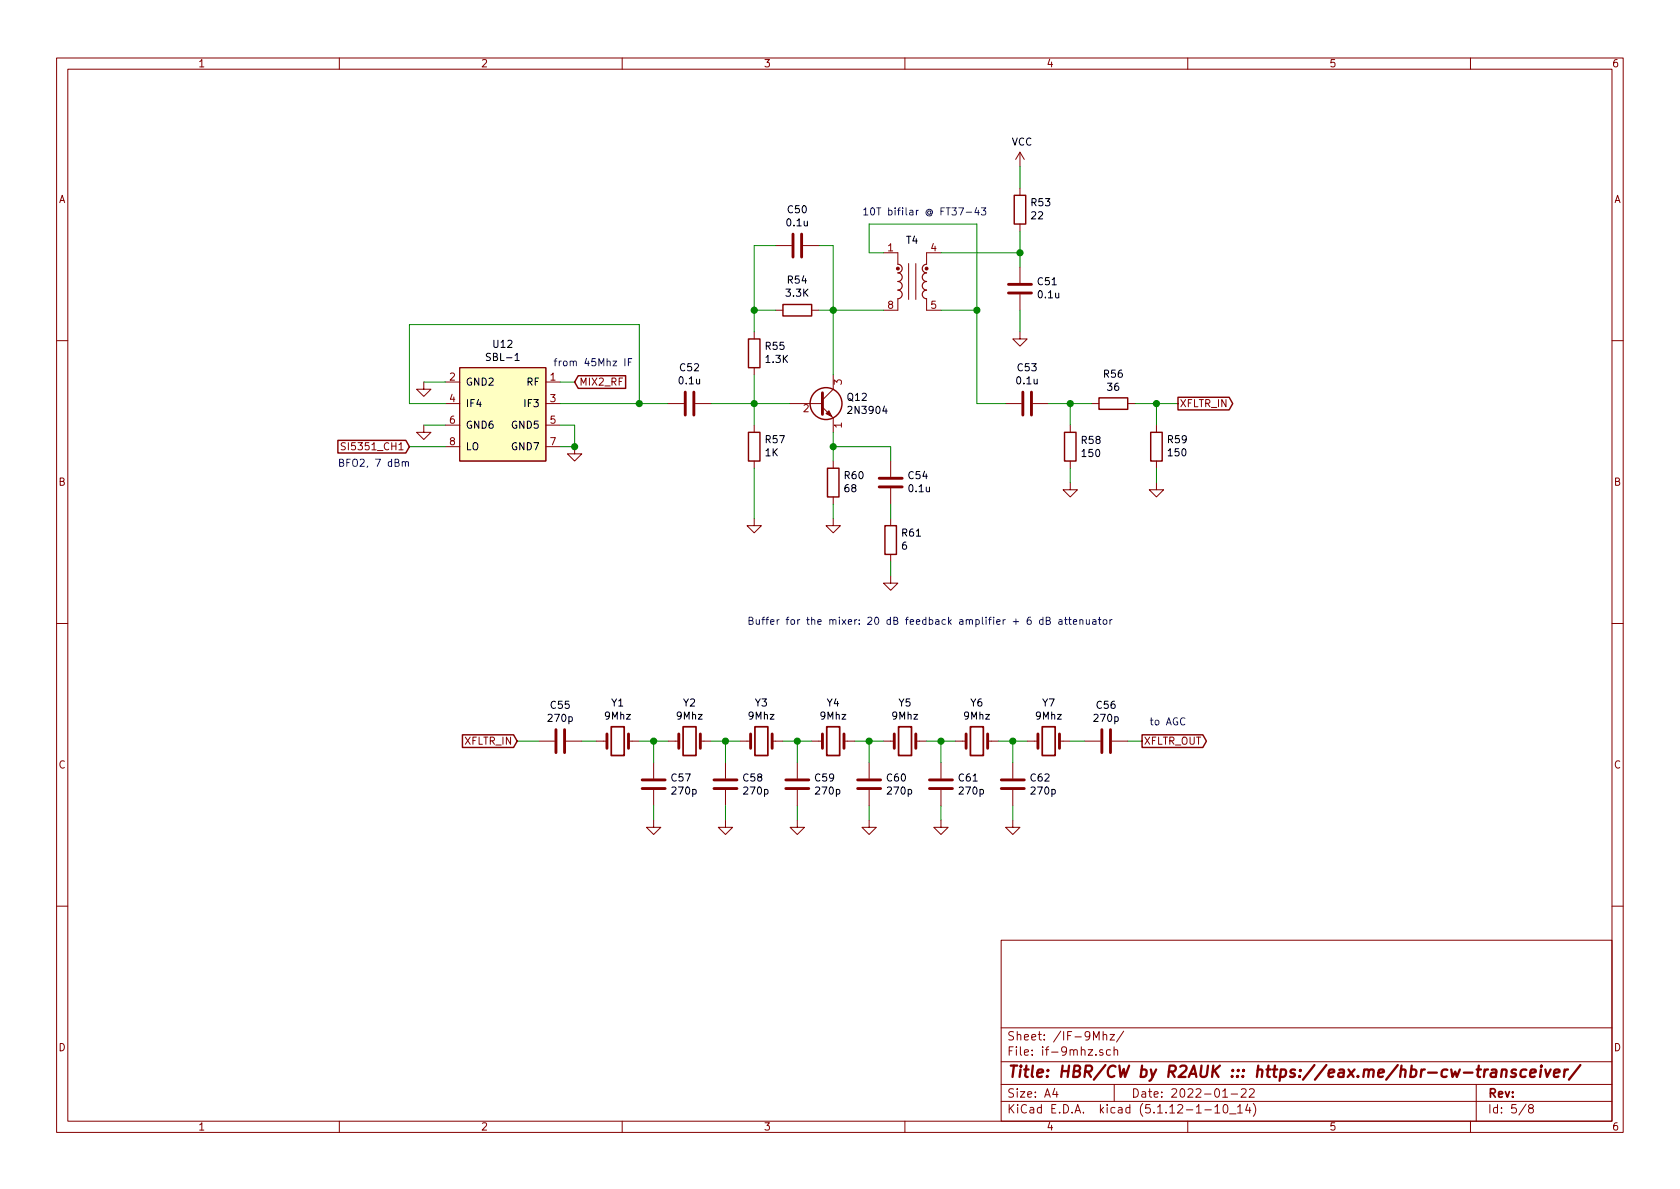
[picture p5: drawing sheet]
<svg xmlns="http://www.w3.org/2000/svg" width="297mm" height="210mm" viewBox="0 0 297 210" stroke-linecap="round" stroke-linejoin="round" font-family="sans-serif">
<g fill="none" stroke="#840000" stroke-width=".18">
<path d="M10 10.3h277v189.9h-277zM12 12.2h273v186.1h-273zM60 10.3v1.9M110 10.3v1.9M160 10.3v1.9M210 10.3v1.9M260 10.3v1.9M180.3 26.9l-.7 1.3M180.3 26.9v2.6M180.3 33.3v1.2M180.3 39.6v1.3M180.3 26.9l.8 1.3"/>
<path d="M133.3 58.7v1.2M137.2 54.9h1.2M137.2 43.4h2.8M142 43.4h2.8M143.5 54.9h1.3M156.2 44.7h2.5v2M158.7 52.8v2.1h-2.5M160.7 46.6v6.4M161.9 46.6v6.4M163.8 52.8v2.1h2.6M166.4 44.7h-2.6v2M180.3 58.7v1.2h1.3l-1.3 1.3-1.2-1.3h1.2"/>
<path d="M180.3 47.2v2.8M180.3 52.1v2.8M10 60.2h2M61.1 78.4l-.5-.1-.2 .1v.4l.5 .2 .2 .3-.3 .2h-.5M74.9 67.6v1.2h1.3l-1.3 1.3-1.2-1.3h1.2M74.9 75.2v1.2h1.3l-1.3 1.3-1.2-1.3h1.2M78.7 71.4h2.6M78.7 67.6h2.6M78.7 75.2h2.6M78.7 79h2.6M81.3 65h15.2v16.5h-15.2zM96.5 71.4h2.6"/>
<path d="M96.5 67.6h2.6M96.5 75.2h2.6M96.5 79h2.6M101.6 79v1.3h1.3l-1.3 1.2-1.3-1.2h1.3M118.1 71.4h2.8M122.9 71.4h2.8M133.3 65v1.3M133.3 75.2v1.2M139.7 71.4h5.7M145.4 72l1.9 1.9v2.5M147.3 66.3v2.5l-1.9 1.9M177.8 71.4h2.8"/>
<path d="M182.6 71.4h2.8M189.2 75.2v1.2M193 71.4h1.3M199.4 71.4h1.3M204.5 75.2v1.2M285 60.2h2M133.3 91.7v1.3h1.3l-1.3 1.2-1.2-1.2h1.2M133.3 81.5v1.3M147.3 91.7v1.3h1.3l-1.3 1.2-1.3-1.2h1.3M147.3 81.5v1.3M147.3 87.9v1.2M157.5 81.5v2.8"/>
<path d="M157.5 86.4v2.7M157.5 91.7v1.3M157.5 98v1.3M189.2 85.3v1.3h1.3l-1.3 1.3-1.2-1.3h1.2M189.2 81.5v1.3M204.5 85.3v1.3h1.2l-1.2 1.3-1.3-1.3h1.3M204.5 81.5v1.3M10 110.3h2M157.5 101.8v1.3h1.2l-1.2 1.3-1.3-1.3h1.3M285 110.3h2M95.2 131.1h2.8M100.1 131.1h2.8"/>
<path d="M105.4 131.1h1.9M111.1 131.1h1.9M115.6 134.9v2.8M115.6 139.7v2.8M118.1 131.1h1.9M123.8 131.1h1.9M128.3 134.9v2.8M128.3 139.7v2.8M130.8 131.1h1.9M136.5 131.1h1.9M141 134.9v2.8M141 139.7v2.8"/>
<path d="M143.5 131.1h1.9M149.2 131.1h1.9M153.7 134.9v2.8M153.7 139.7v2.8M156.2 131.1h1.9M161.9 131.1h1.9M166.4 134.9v2.8M166.4 139.7v2.8M168.9 131.1h1.9M174.6 131.1h1.9M179.1 134.9v2.8M179.1 139.7v2.8"/>
<path d="M181.6 131.1h1.9M187.3 131.1h1.9M191.8 131.1h2.8M196.6 131.1h2.8M115.6 145v1.3h1.2l-1.2 1.3-1.3-1.3h1.3M128.3 145v1.3h1.2l-1.2 1.3-1.3-1.3h1.3M141 145v1.3h1.2l-1.2 1.3-1.3-1.3h1.3M153.7 145v1.3h1.2l-1.2 1.3-1.3-1.3h1.3M166.4 145v1.3h1.2l-1.2 1.3-1.3-1.3h1.3M179.1 145v1.3h1.2l-1.2 1.3-1.3-1.3h1.3M10 160.2h2M177 166.3h108v32h-108z"/>
<path d="M285 160.2h2M60 198.3v1.9M110 198.3v1.9M160 198.3v1.9M177 194.8h108M177 191.8h108M177 187.8h108M177 181.8h108M186.5 192.5l-.4 1h1M186.8 193v1M193.3 183.9v-1.5l.5 1.1 .5-1.1v1.5M193.8 186.5v.1"/>
<path d="M195 185.7l-.4-.1-.2 .2 .1 .2 .5 .2v.3h-.6M195 183.1l.3-.2 .3 .1 .1 .9M195 182.4v1.5M196.3 182.9h.8l-.8 1h.8M196.3 185.7l-.4-.1-.3 .3 .1 .6 .2 .1 .4-.1M197 185.7l.2-.1 .4 .1v.9M197 185.1v1.5M197 191.8v3M198.7 182.3l-1.3 2M210 198.3v1.9M213 196.3h1.2M214.8 195.8l.4-.5v1.5"/>
<path d="M214.8 196.8h.9M216.2 194h.8M216.4 195.5l.3-.2a.94 .94 0 0 1 0 1.5l-.4-.3v-.6zM217.4 197h1.1M217.7 193.5h1.1M218.8 195.8l.5-.5v1.5M218.8 196.8h.9M219.5 192.7l.2-.2h.3l.3 .2v.3v.2l-.9 .8h.9M220.6 195.2l-.4 1.1h1M220.9 192.7l.2-.2h.4l.2 .2 .1 .3-1 1h1M221 195.8v1M221.6 195.1a1.71 1.71 0 0 1 0 2.3"/>
<path d="M260 198.3v1.9M261 191.8v6.5M269.8 195.2l-1.2 2M270.6 196l-.3-.2v-.2l.3-.3h.2l.3 .3-.1 .2-.6 .2a.48 .48 0 0 0-.1 .7l.3 .1 .4-.1a.48 .48 0 0 0-.2-.7"/>
</g>
<g fill="none" stroke="#840000" stroke-width=".41">
<path d="M263.1 189.1a.5 .5 0 0 0-.6 .4M263.8 189.2h.7v1.2M264.6 189.6l-.7 .1a.4 .4 0 0 0-.4 .3 .4 .4 0 0 0 .3 .4l.7-.1M265.6 189.3a.5 .5 0 0 1 .8 .1l-.1 1M265.6 189.1l-.2 1.3M268 189.2a.49 .49 0 0 0-.7 .3v.2l.5 .1 .2 .3-.3 .3-.6-.1M269.9 189.2a.68 .68 0 0 0-1 .3v.8l.2 .1 .6-.1M270.6 189.8l.9-.2v-.4l-.6-.1-.3 .3v.9l.2 .1 .5-.1M272.5 189.1l-.2 1.3M272.5 188.4v.2M273.2 189.1l.3 1.3 .7-1.3M274.8 189.8l.9-.2v-.4l-.6-.1-.3 .3v.9l.2 .1 .5-.1"/>
<path d="M276.7 189.1l-.2 1.3M277.2 189.1a.55 .55 0 0 0-.6 .4M279.4 188.3l-2 2.6"/>
</g>
<path d="M158.7 46.7a.76 .76 0 0 1 .8 .8 .76 .76 0 0 1-.8 .8 .76 .76 0 0 1 .8 .7 .76 .76 0 0 1-.8 .8 .76 .76 0 0 1 .8 .7 .76 .76 0 0 1-.8 .8 .76 .76 0 0 1 .8 .8 .76 .76 0 0 1-.8 .7M163.8 46.7a.76 .76 0 0 0-.7 .8 .76 .76 0 0 0 .7 .8 .76 .76 0 0 0-.7 .7 .76 .76 0 0 0 .7 .8 .76 .76 0 0 0-.7 .7 .76 .76 0 0 0 .7 .8 .76 .76 0 0 0-.7 .8 .76 .76 0 0 0 .7 .7" fill="none" stroke="#840000" stroke-width=".2"/>
<g fill="#840000" stroke="#840000" stroke-width=".18">
<path d="M146 73.1l.6-.5 .5 1.1z"/>
<circle cx="158.7" cy="47.5" r=".25"/>
<circle cx="163.8" cy="47.5" r=".25"/>
</g>
<path d="M108.1 128.5h2.3v5.1h-2.3zM120.8 128.5h2.3v5.1h-2.3zM133.5 128.5h2.3v5.1h-2.3zM146.2 128.5h2.3v5.1h-2.3zM158.9 128.5h2.3v5.1h-2.3zM171.6 128.5h2.3v5.1h-2.3zM184.3 128.5h2.3v5.1h-2.3z" fill="none" stroke="#840000" stroke-width=".3"/>
<g fill="none" stroke="#840000" stroke-width=".51">
<path d="M140.2 41.4v4.1M141.7 41.4v4.1M178.3 50.3h4.1M178.3 51.8h4.1M121.2 69.3v4.1M122.7 69.3v4.1M145.4 69.5v3.8M180.8 69.3v4.1M182.4 69.3v4.1M155.4 84.6h4.1M155.4 86.1h4.1M98.3 129v4.1"/>
<path d="M99.8 129v4.1M107.3 129.8v2.5M111.1 129.8v2.5M113.5 139.4h4.1M113.5 137.9h4.1M120 129.8v2.5M123.8 129.8v2.5M126.2 139.4h4.1M126.2 137.9h4.1M132.7 129.8v2.5M136.5 129.8v2.5M138.9 139.4h4.1"/>
<path d="M138.9 137.9h4.1M145.4 129.8v2.5M149.2 129.8v2.5M151.6 139.4h4.1M151.6 137.9h4.1M158.1 129.8v2.5M161.9 129.8v2.5M164.3 139.4h4.1M164.3 137.9h4.1M170.8 129.8v2.5M174.6 129.8v2.5M177 139.4h4.1"/>
<path d="M177 137.9h4.1M183.5 129.8v2.5M187.3 129.8v2.5M194.8 129v4.1M196.3 129v4.1"/>
</g>
<g fill="none" stroke="#840000" stroke-width=".25">
<path d="M179.3 34.5h2.1v5.1h-2.1zM132.3 59.9h2.1v5.1h-2.1zM138.4 53.8h5.1v2.1h-5.1zM59.7 77.9h12.1l.6 1.1-.6 1.1h-12.1zM102.2 66.4h8.4v2.3h-8.4l-.6-1.1zM132.3 76.4h2.1v5.1h-2.1zM188.2 76.4h2v5.1h-2zM194.3 70.4h5.1v2h-5.1zM203.5 76.4h2v5.1h-2zM208.3 70.3h9l.7 1.1-.7 1.1h-9zM146.3 82.8h2v5.1h-2zM156.5 93h2v5h-2z"/>
<path d="M81.8 129.9h9l.6 1.2-.6 1.1h-9zM201.9 129.9h10.8l.6 1.2-.6 1.1h-10.8z"/>
<circle cx="146" cy="71.4" r="2.82"/>
</g>
<path d="M81.3 65h15.2v16.5h-15.2z" fill="#ffffc2" stroke="#ffffc2" stroke-width=".18"/>
<path d="M91.1 63.7h.7" fill="none" stroke="#000" stroke-width=".18"/>
<g fill="none" stroke="#008400" stroke-width=".18">
<path d="M180.3 29.5v3.8M133.3 54.9h3.9M137.2 43.4h-3.9v15.3M144.8 54.9h11.4M144.8 43.4h2.5v22.9M156.2 44.7h-2.5v-5.1h19v31.8h5.1M166.4 54.9h6.3M166.4 44.7h13.9M180.3 40.9v6.3M180.3 54.9v3.8M72.4 79h6.3M74.9 75.2h3.8"/>
<path d="M74.9 67.6h3.8M78.7 71.4h-6.3v-14h40.6v14M99.1 75.2h2.5v3.8h-2.5M99.1 71.4h19M99.1 67.6h2.5M125.7 71.4h14M133.3 66.3v8.9M147.3 79h10.2v2.5M147.3 76.4v5.1M185.4 71.4h7.6M189.2 71.4v3.8M200.7 71.4h7.6"/>
<path d="M204.5 71.4v3.8M133.3 82.8v8.9M147.3 89.1v2.6M157.5 89.1v2.6M157.5 99.3v2.5M189.2 82.8v2.5M204.5 82.8v2.5M91.4 131.1h3.8M102.9 131.1h2.5M113 131.1h5.1M115.6 131.1v3.8M125.7 131.1h5.1"/>
<path d="M128.3 131.1v3.8M138.4 131.1h5.1M141 131.1v3.8M151.1 131.1h5.1M153.7 131.1v3.8M163.8 131.1h5.1M166.4 131.1v3.8M176.5 131.1h5.1M179.1 131.1v3.8M189.2 131.1h2.6M199.4 131.1h2.5M115.6 142.5v2.5"/>
<path d="M128.3 142.5v2.5M141 142.5v2.5M153.7 142.5v2.5M166.4 142.5v2.5M179.1 142.5v2.5"/>
</g>
<g fill="none" stroke="#0000c2" stroke-width=".18">
<path d="M169.5 36.7h.9l-.6 1.3M170.8 37.5h1M172.7 36.7l-.3 .9h.8M173 37.2v.8M173.5 36.7h.8l-.4 .5 .3 .2v.5l-.1 .1-.6-.1M110.5 63.4v1.3M111.1 64h.4M111.7 63.4h-.6v1.3M71.1 81.8l.2-.2 .3 .1 .1 .8M71.1 81.6v.9M71.7 81.8l.2-.2 .3 .1v.8M182.2 109.1l-.3 .1a.81 .81 0 0 0 0 1.2h.3l.1-.5-.2-.3h-.2l-.3 .3"/>
<path d="M184.4 109.6h-.4l-.2 .2 .1 .6h.5M184.4 109.1v1.3M185 109.7h.5l.2-.2-.1-.2-.6-.2v1.3h.5l.2-.1v-.3l-.3-.3M187.2 109.6h.5l.1 .8M187.8 109.9h-.4l-.2 .2 .2 .3h.4M188.2 109.6h.5M188.4 109.1v1.1l.3 .2M188.9 109.6h.5M189.1 109.1v1.1l.3 .2M189.8 110l.6-.1-.1-.3h-.3l-.2 .1v.7h.5M190.9 109.7l.2-.1h.3l.1 .8M190.9 109.6v.8"/>
<path d="M192.1 109.6v.8h.3l.2-.1M192.6 109.6v.8M193.2 109.6h.5l.1 .8M193.8 109.9h-.5l-.1 .2v.3h.6M194.2 109.6h.5M194.4 109.1v1.1l.3 .2M195.1 109.6h.4l.2 .1v.5l-.1 .2h-.3l-.2-.1zM196.2 109.6v.8M196.6 109.6l-.4 .2"/>
</g>
<g fill="#008400" stroke="#008400" stroke-width=".25">
<circle cx="189.2" cy="71.4" r=".51"/>
<circle cx="180.3" cy="44.7" r=".51"/>
<circle cx="172.7" cy="54.9" r=".51"/>
<circle cx="147.3" cy="79" r=".51"/>
<circle cx="133.4" cy="71.4" r=".51"/>
<circle cx="133.4" cy="54.9" r=".51"/>
<circle cx="113" cy="71.4" r=".51"/>
<circle cx="204.5" cy="71.4" r=".51"/>
<circle cx="147.3" cy="54.9" r=".51"/>
<circle cx="115.6" cy="131.1" r=".51"/>
<circle cx="128.3" cy="131.1" r=".51"/>
<circle cx="101.6" cy="79" r=".51"/>
<circle cx="141" cy="131.1" r=".51"/>
<circle cx="153.7" cy="131.1" r=".51"/>
<circle cx="166.4" cy="131.1" r=".51"/>
<circle cx="179.1" cy="131.1" r=".51"/>
</g>
<text font-size="2.8" fill="#840000" x="178" y="190.5">Title: HBR/CW by R2AUK ::: https://eax.me/hbr-cw-transceiver/</text>
<g font-size="2.1" fill="#840000">
<text x="178" y="184">Sheet: /IF-9Mhz/</text>
<text x="178" y="186.7">File: if-9mhz.sch</text>
<text x="178" y="196.9">KiCad E.D.A. kicad (5.1.12-1-10_14)</text>
<text x="178" y="194.1">Size: A4</text>
<text x="200" y="194.1">Date: 2022-01-22</text>
<text x="263" y="194.1">Rev:</text>
<text x="263" y="196.9">Id: 5/8</text>
</g>
<g font-size="1.8" fill="#840000">
<text x="35" y="11.9">1</text>
<text x="85" y="11.9">2</text>
<text x="135" y="11.9">3</text>
<text x="185" y="11.9">4</text>
<text x="235" y="11.9">5</text>
<text x="285" y="11.9">6</text>
<text x="10.4" y="35.9">A</text>
<text x="285.4" y="35.9">A</text>
<text x="157" y="44.4">1</text>
<text x="164.6" y="44.4">4</text>
<text x="157" y="54.6">8</text>
<text x="164.6" y="54.6">5</text>
<text x="79.5" y="67.3">2</text>
<text x="79.5" y="71.1">4</text>
<text x="97.3" y="67.3">1</text>
<text x="97.3" y="71.1">3</text>
<text x="102.4" y="68.2">MIX2_RF</text>
<text x="148.8" y="68" transform="rotate(-90 148.8 68)">3</text>
<text x="79.5" y="74.9">6</text>
<text x="97.3" y="74.9">5</text>
<text x="142.1" y="72.9">2</text>
<text x="148.8" y="75.7" transform="rotate(-90 148.8 75.7)">1</text>
<text x="208.5" y="72">XFLTR_IN</text>
<text x="61.5" y="79.6">SI5351_CH1</text>
<text x="79.5" y="78.7">8</text>
<text x="97.3" y="78.7">7</text>
<text x="10.4" y="85.9">B</text>
<text x="285.4" y="85.9">B</text>
<text x="82.2" y="131.7">XFLTR_IN</text>
<text x="202.2" y="131.7">XFLTR_OUT</text>
<text x="10.4" y="135.9">C</text>
<text x="285.4" y="135.9">C</text>
<text x="10.4" y="185.9">D</text>
<text x="285.4" y="185.9">D</text>
<text x="35" y="199.9">1</text>
<text x="85" y="199.9">2</text>
<text x="135" y="199.9">3</text>
<text x="185" y="199.9">4</text>
<text x="235" y="199.9">5</text>
<text x="285" y="199.9">6</text>
</g>
<g font-size="1.8">
<text x="178.9" y="25.7">VCC</text>
<text x="139.2" y="40">0.1u</text>
<text x="139.3" y="37.7">C50</text>
<text x="182.4" y="36.5">R53</text>
<text x="182.4" y="38.8">22</text>
<text x="160.3" y="43.1">T4</text>
<text x="139.1" y="52.5">3.3K</text>
<text x="139.3" y="50.2">R54</text>
<text x="183.5" y="50.4">C51</text>
<text x="183.7" y="52.8">0.1u</text>
<text x="86.4" y="63.8">SBL-1</text>
<text x="87.3" y="61.5">U12</text>
<text x="120.3" y="65.7">C52</text>
<text x="135.4" y="61.9">R55</text>
<text x="135.5" y="64.2">1.3K</text>
<text x="180" y="65.7">C53</text>
<text x="82.3" y="68.2">GND2</text>
<text x="93.1" y="68.2">RF</text>
<text x="120.2" y="68">0.1u</text>
<text x="149.9" y="70.9">Q12</text>
<text x="179.9" y="68">0.1u</text>
<text x="195.2" y="66.8">R56</text>
<text x="195.9" y="69.1">36</text>
<text x="82.3" y="72">IF4</text>
<text x="82.3" y="75.8">GND6</text>
<text x="90.6" y="75.8">GND5</text>
<text x="92.9" y="72">IF3</text>
<text x="150.3" y="73.2">2N3904</text>
<text x="82.3" y="79.6">LO</text>
<text x="90.6" y="79.6">GND7</text>
<text x="135.3" y="80.7">1K</text>
<text x="135.4" y="78.4">R57</text>
<text x="191.3" y="78.5">R58</text>
<text x="191.4" y="80.8">150</text>
<text x="206.5" y="78.4">R59</text>
<text x="206.7" y="80.7">150</text>
<text x="149.4" y="84.7">R60</text>
<text x="149.4" y="87">68</text>
<text x="160.7" y="84.7">C54</text>
<text x="160.8" y="87">0.1u</text>
<text x="159.5" y="94.9">R61</text>
<text x="159.5" y="97.2">6</text>
<text x="97.4" y="125.3">C55</text>
<text x="108.2" y="124.9">Y1</text>
<text x="120.9" y="124.9">Y2</text>
<text x="133.6" y="124.9">Y3</text>
<text x="146.3" y="124.9">Y4</text>
<text x="159" y="124.9">Y5</text>
<text x="171.7" y="124.9">Y6</text>
<text x="184.4" y="124.9">Y7</text>
<text x="194" y="125.3">C56</text>
<text x="97.1" y="127.7">270p</text>
<text x="107" y="127.2">9Mhz</text>
<text x="119.7" y="127.2">9Mhz</text>
<text x="132.4" y="127.2">9Mhz</text>
<text x="145.1" y="127.2">9Mhz</text>
<text x="157.8" y="127.2">9Mhz</text>
<text x="170.5" y="127.2">9Mhz</text>
<text x="183.2" y="127.2">9Mhz</text>
<text x="193.6" y="127.7">270p</text>
<text x="118.8" y="138.2">C57</text>
<text x="118.9" y="140.5">270p</text>
<text x="131.5" y="138.2">C58</text>
<text x="131.6" y="140.5">270p</text>
<text x="144.2" y="138.2">C59</text>
<text x="144.3" y="140.5">270p</text>
<text x="156.9" y="138.2">C60</text>
<text x="157" y="140.5">270p</text>
<text x="169.6" y="138.2">C61</text>
<text x="169.7" y="140.5">270p</text>
<text x="182.3" y="138.2">C62</text>
<text x="182.4" y="140.5">270p</text>
</g>
<g font-size="1.8" fill="#0000c2">
<text x="152.4" y="38.1">10T bifilar @ FT37-43</text>
<text x="97.8" y="64.8">from 45Mhz IF</text>
<text x="59.7" y="82.5">BFO2, 7 dBm</text>
<text x="132.1" y="110.5">Buffer for the mixer: 20 dB feedback amplifier + 6 dB attenuator</text>
<text x="203.2" y="128.3">to AGC</text>
</g>
</svg>
